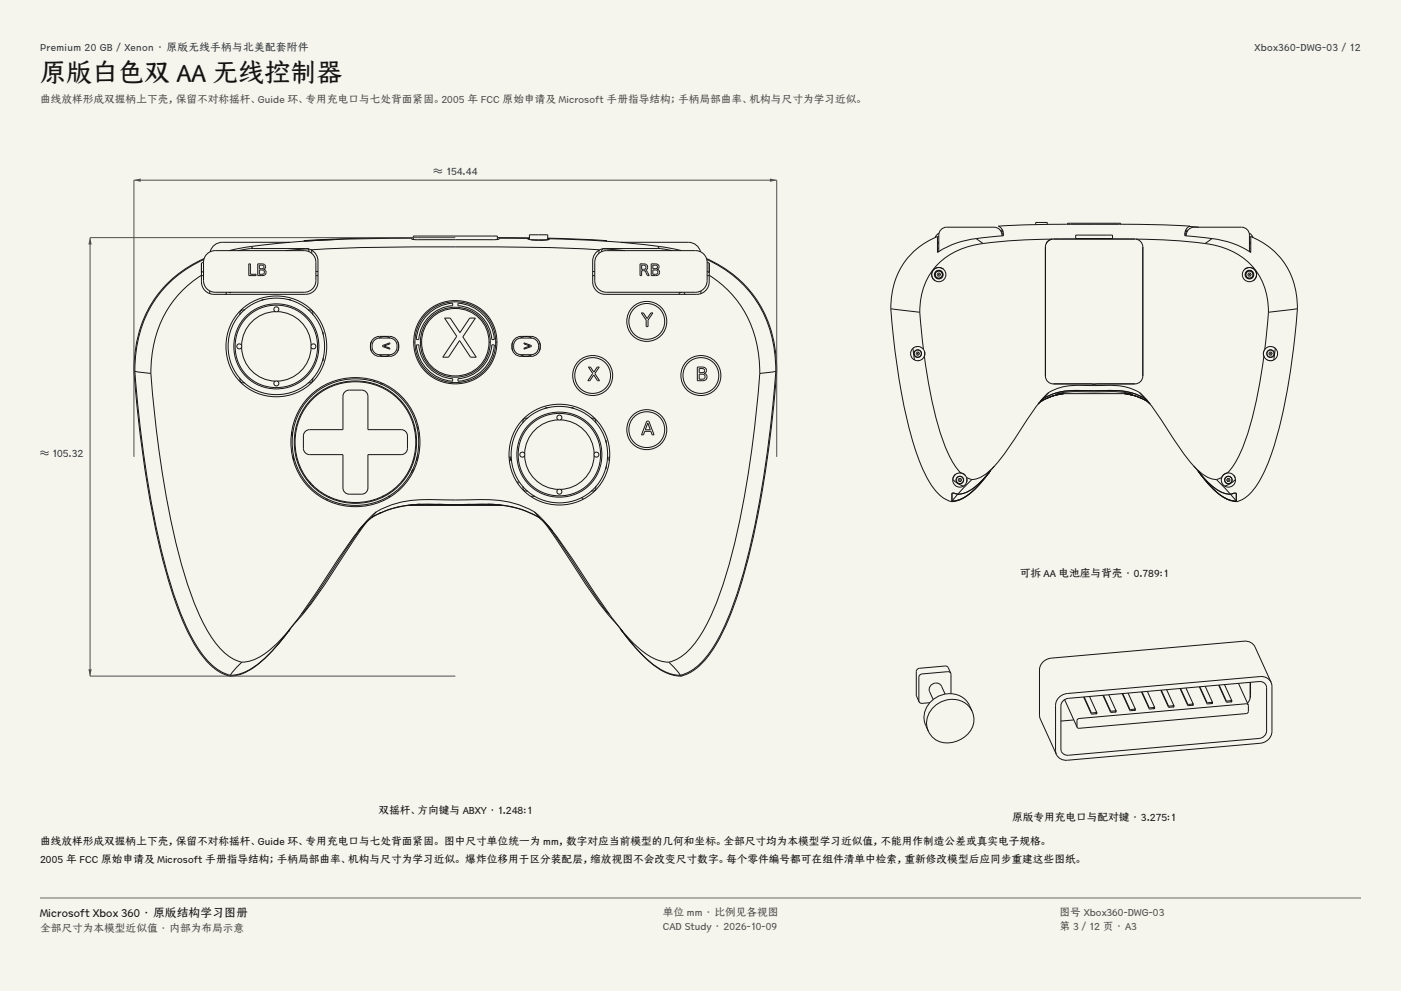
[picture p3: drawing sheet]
<svg xmlns="http://www.w3.org/2000/svg" width="420mm" height="297mm" viewBox="0 0 420 297" stroke-linecap="round" stroke-linejoin="round" font-family="sans-serif">
<g fill="#f5f4ed">
<path d="M0 0h420v297h-420z"/>
<path d="M12 12h396v275h-396z"/>
</g>
<g fill="none" stroke="#141413" stroke-width=".3">
<path d="M60.4 78.9v3.6M60.4 78.9v2.8l.6-.4M61 78.6l-.6 .3M61.1 77.8a34.2 34.2 0 0 0-20.6 31l-.1 2.5M61.2 77.5a34.4 34.4 0 0 0-21 31.4v2.4M62 76.1a3.5 3.5 0 0 1 2.5-1h26.7a3.5 3.5 0 0 1 3.5 3.5v5.5a3.5 3.5 0 0 1-3.5 3.5h-26.7a3.5 3.5 0 0 1-3.5-3.5v-5.5a3.5 3.5 0 0 1 1-2.5zM74.6 79.1h.5v3.1h1.7v.4h-2.2zM75.4 73.9l.5 .6M75.4 73.9l-6.7 1.2M75.9 74.5h15.7M75.9 74.5l-4.5 .6M77.3 79.1h1.2a.85 .85 0 0 1 1.1 .5 .85 .85 0 0 1-.6 1.1 .98 .98 0 0 1 .7 1.2 .98 .98 0 0 1-1.2 .7h-1.2z"/>
<path d="M77.7 79.5h.7a.55 .55 0 0 1 .7 .5 .55 .55 0 0 1-.7 .5h-.7zM86.9 72.6h-20.3a3.7 3.7 0 0 0-3.6 2.9M91.6 74.5l1.6 .4M91.6 74.5h.1M92.3 74.6h.1M92.3 74.6l-6.6 .5M92.4 74.6l.3 .9M92.4 74.6h.1M93.1 74.8h.1M93.2 74.9a1085.8 1085.8 0 0 1 68.6-.8l18 .8M93.2 74.9l1.4 1.1 .7 1.6v6.9a3.7 3.7 0 0 1-3.7 3.7h-27.5a3.7 3.7 0 0 1-3.7-3.7v-2M93.4 75l.1 .9"/>
<path d="M93.4 75.4h.1M93.5 75.5h.1M93.5 75.6h.1M123.4 71.2v.2M123.4 71.2h.5M123.4 71.4l.1 .3 1.6 .1h23l1.3-.1 .2-.3M123.4 71.4a367.7 367.7 0 0 0-48 2.5M123.4 71.2l-18 .3-14.3 .6 .3 .2 8.6-.5M123.9 71.8v-1.1h25.2v1.1M149.6 71.2l9.1 .1M149.6 71.2h-.5M149.6 71.2v.2"/>
<path d="M149.6 71.4l9 .1M158.6 71.5l-.4 .1a13.5 13.5 0 0 0 6.5 .1l-.4-.2M158.6 71.5h.1M158.6 71.5v.3M158.7 71.8v-1.4h5.5v1.5h-5M164 71.9h.1M164.2 71.4l17.7 .7-.3 .2M164.2 71.5h.1M164.3 71.5a293.6 293.6 0 0 1 33.3 2.4M164.3 71.5v.4M179.3 76.1a3.5 3.5 0 0 1 2.5-1h26.7a3.5 3.5 0 0 1 3.5 3.5v5.5a3.5 3.5 0 0 1-3.5 3.5h-26.7a3.5 3.5 0 0 1-3.5-3.5v-5.5a3.5 3.5 0 0 1 1-2.5zM179.6 75l-.1 .9"/>
<path d="M179.8 74.9l-1.4 1.1-.7 1.6v6.9a3.7 3.7 0 0 0 3.7 3.7h27.5a3.7 3.7 0 0 0 3.7-3.7v-2M180.6 74.6h-.1M180.6 74.6l-.3 .9M180.7 74.6l6.6 .5M180.7 74.6h.1M181.3 74.5h-.2M186.1 72.6h20.3a3.7 3.7 0 0 1 3.6 2.9M191.9 79.1h1a.98 .98 0 0 1 1.2 .6 .98 .98 0 0 1-.6 1.2l1.1 1.7h-.5l-.7-1.3-.5-.2h-.5v1.5h-.5zM192.4 79.5h.5a.63 .63 0 0 1 .7 .6 .63 .63 0 0 1-.7 .6h-.5zM195.2 79.1h1.2a.85 .85 0 0 1 1.1 .5 .85 .85 0 0 1-.5 1.1 .98 .98 0 0 1 .7 1.2 .98 .98 0 0 1-1.2 .7h-1.3zM195.7 79.5h.7a.55 .55 0 0 1 .7 .5 .55 .55 0 0 1-.7 .5h-.7zM197.1 74.5h-15.7l-1.6 .4"/>
<path d="M197.1 74.5l4.5 .6M197.6 73.9l-.5 .6M197.6 73.9l6.7 1.2M211.8 77.5a34.4 34.4 0 0 1 21 31.4l.1 2.4M211.9 77.8a34.2 34.2 0 0 1 20.6 31l.1 2.5M212 78.6l.6 .3M212.6 78.9v3.6M212.6 78.9v2.8l-.6-.4M60.4 82.5a32.5 32.5 0 0 0-15.1 27.3l-.1 2.1M60.4 82.6h.6M62.9 87.2v.8M67.9 87.6l-.1 .4-.3 .2"/>
<path d="M68.7 87.6h.6M73.4 92.9a1.12 1.12 0 0 0-1.2 .2 1.12 1.12 0 0 0-.3 1.2M77.7 80.9h.8a.66 .66 0 0 1 .8 .7 .66 .66 0 0 1-.8 .6h-.8zM79.4 89.8h-.8v.2M82.6 93.4a10.4 10.4 0 0 0-10.2 10.1M83.1 93.4a10.4 10.4 0 0 1 10.2 10.1M86.3 89.8h.8v.2M92.3 92.9a1.12 1.12 0 0 1 1.2 .2 1.12 1.12 0 0 1 .3 1.2M94.7 82.6h.6M95.3 81.4h-.6M96.7 99.6h.2v.7M128.7 93.8a11.7 11.7 0 0 1 7-2.9v.7a11 11 0 0 0-10.2 10.2l-.7-.1a11.7 11.7 0 0 1 3.9-7.9z"/>
<path d="M133.3 95.3h1.7l2.9 4.4 2.9-4.4h1.7l-3.7 5.7 4 6.1h-1.7l-3.3-5-3.4 5h-1.7l4.2-6.3zM137.3 90.9a11.7 11.7 0 0 1 10.9 10.8l-.7 .1a11 11 0 0 0-10.2-10.2zM177.7 81.4h.6M177.7 82.6h.6M192.3 93.8h.6l1.1 1.7 1.1-1.7h.6l-1.4 2.1v2h-.6v-2zM195.7 80.9h.8a.66 .66 0 0 1 .7 .7 .66 .66 0 0 1-.7 .6h-.8zM203.6 87.6v.6M203.7 87.6h.6M205.1 87.6l.1 .4 .3 .2M210.1 87.2v.8M212 82.6h.6M212.6 82.5a32.5 32.5 0 0 1 15.1 27.3l.1 2.1"/>
<path d="M40.2 111.3l1.7 18 2.4 16.5a178 178 0 0 0 11.2 42 30.3 30.3 0 0 0 10.2 13.5l3.2 1.3M40.2 111.3h.2M40.4 111.3l4.8 .6M40.4 111.3a332.5 332.5 0 0 0 10 61.2 83.7 83.7 0 0 0 8.9 21.7 17.8 17.8 0 0 0 9.8 8.2M45.2 111.9a315.9 315.9 0 0 0 9.5 58.2 79.5 79.5 0 0 0 8.5 20.6 16.9 16.9 0 0 0 9.3 7.8M71.9 113.3a1.12 1.12 0 0 0 .3 1.2 1.12 1.12 0 0 0 1.2 .2M72.4 104.1a10.4 10.4 0 0 0 10.2 10.1M93.3 104.1a10.4 10.4 0 0 1-10.2 10.1M93.8 113.3a1.12 1.12 0 0 1-.3 1.2 1.12 1.12 0 0 1-1.2 .2M96.9 107.3v.8h-.2M111.3 102.4l-.2 1.4 .2 1.4M112 113.9l.5 .6"/>
<path d="M112.1 101.4a5.6 5.6 0 0 1 4.7-.6 3 3 0 0 1 2.7 3 3 3 0 0 1-2.7 3 5.6 5.6 0 0 1-4.7-.6 3.3 3.3 0 0 1 0-4.8zM112.2 102l1-.6 3.6-.1a2.51 2.51 0 0 1 2.2 2.5 2.51 2.51 0 0 1-2.2 2.5h-3a2.55 2.55 0 0 1-2.2-1.7 2.55 2.55 0 0 1 .6-2.6zM113.6 101.3a2.99 2.99 0 0 1 3.4 0M113.6 106.3a2.99 2.99 0 0 0 3.4 0M113.9 115h1M114.7 103.6l2.2-.8v.3l-1.8 .6 1.8 .6v.3l-2.2-.8zM119.3 102.4l.2 1.4-.2 1.4M124 102.6h.4M124.8 103.4l.7-.1a11 11 0 0 0 10.2 10.2v.8a11.7 11.7 0 0 1-10.9-10.9zM126 102.6h.4M137.3 113.5a11 11 0 0 0 10.2-10.2l.7 .1a11.7 11.7 0 0 1-10.9 10.9zM146.6 102.6h.4"/>
<path d="M148.6 102.6h.4M153.7 102.4l-.2 1.2 .2 1.6M154.5 101.4a5.6 5.6 0 0 1 4.7-.6 3 3 0 0 1 2.8 3 3 3 0 0 1-2.8 3 5.6 5.6 0 0 1-4.7-.6 3.3 3.3 0 0 1 0-4.8zM154.6 102l1-.6 3.6-.1a2.51 2.51 0 0 1 2.3 2.5 2.51 2.51 0 0 1-2.3 2.5h-3a2.55 2.55 0 0 1-2.2-1.7 2.55 2.55 0 0 1 .6-2.6zM156 101.3a2.99 2.99 0 0 1 3.4 0M156 106.3a2.99 2.99 0 0 0 3.4 0M157.1 102.8l2.2 .8v.2l-2.2 .8v-.3l1.8-.6-1.8-.6zM161.7 102.4l.2 1.4-.2 1.4M176.4 110h.6l1 1.5 1-1.5h.6l-1.3 2 1.4 2.1h-.6l-1.1-1.7-1.2 1.7h-.6l1.5-2.2zM209 110h1.5a.99 .99 0 0 1 1.2 .6 .99 .99 0 0 1-.6 1.3 1.15 1.15 0 0 1 .8 1.4 1.15 1.15 0 0 1-1.4 .8h-1.5zM209.6 112.1h.9a.76 .76 0 0 1 .9 .8 .76 .76 0 0 1-.9 .7h-.9zM209.6 110.5h.8a.64 .64 0 0 1 .8 .6 .64 .64 0 0 1-.8 .6h-.8z"/>
<path d="M227.8 111.9a315.9 315.9 0 0 1-9.5 58.2 79.5 79.5 0 0 1-8.5 20.6 16.9 16.9 0 0 1-9.3 7.8M232.6 111.3l-4.8 .6M232.6 111.3a332.5 332.5 0 0 1-10 61.2 83.7 83.7 0 0 1-8.9 21.7 17.8 17.8 0 0 1-9.8 8.2M232.9 111.3l-1.2 12.3a273.2 273.2 0 0 1-11.1 56.3 50.7 50.7 0 0 1-10.3 19.1 12.9 12.9 0 0 1-6.2 3.6M232.9 111.3h-.3M87.4 129.6h.1M87.5 129.6l-.2 .9M87.6 129.5l.1 1M87.6 129.5h.1M87.6 129.5h.2M87.7 137h.3v.8M91.5 129.3l1.3-.5h10v-10a1.87 1.87 0 0 1 1.9-1.9h3.7a1.87 1.87 0 0 1 1.9 1.9v10h10a1.87 1.87 0 0 1 1.9 1.8v3.8a1.87 1.87 0 0 1-1.9 1.9h-10v9.9a1.87 1.87 0 0 1-1.9 1.9h-3.7a1.87 1.87 0 0 1-1.9-1.9v-9.9h-10a1.87 1.87 0 0 1-1.8-1.9v-3.8z"/>
<path d="M123.8 138h.3M124.1 137h.2M124.1 128.2l.1 .4M124.9 137.3v.6l-.2 .1M125.1 138h.1M125.4 137h-.4l.1 1M125.4 137h.1M125.4 128l-.4 .1M125.4 130.1h.1M125.4 128.2l-.3 .2M125.4 128.2h.1M125.7 129.7l-.4 .1"/>
<path d="M125.7 130l-.3 .1M152.9 137h-.3M152.9 137h.1M153 137v1h-.3M153.3 137l-.2 .9 .2 .1M157.3 136.5a10.4 10.4 0 0 0 10.1 10.2M158.2 125.3a1.12 1.12 0 0 0-1.2 .3 1.12 1.12 0 0 0-.2 1.2M164.2 122.2h-.7v.2M167.4 125.8a10.4 10.4 0 0 0-10.1 10.2M168 125.8a10.4 10.4 0 0 1 10.1 10.2M171.2 122.2h.7v.2M177.2 125.3a1.12 1.12 0 0 1 1.2 .3 1.12 1.12 0 0 1 .2 1.2"/>
<path d="M178.1 136.5a10.4 10.4 0 0 1-10.1 10.2M181.5 132h.2v.8M181.7 139.7v.8h-.2M182.5 137l.2 1M182.6 137h-.1M182.6 137h.2M193.9 126.2h.6l1.6 4.1h-.6l-.4-1h-1.8l-.4 1h-.6zM194.2 126.8l.8 2h-1.6zM92.7 145.5h.1M92.7 144.5h.1M92.7 144.5h.3M93.1 144.6v.4"/>
<path d="M93.2 144.7v.4M93.6 145.5h.3M98.2 149.5l-.3 .3M98.9 148.9l-.2 .2M107.3 159.2h.1M108.7 157.6l-4 5.7-9.2 14-4.2 5.8M109.9 156.4l-6.2 9a140.1 140.1 0 0 1-16 22.1l-.5 .6a49.7 49.7 0 0 1-12 12.4 12.2 12.2 0 0 1-6.1 1.9M110.9 155.5l-.2 .2M111.5 155.1l-4.2 4.1M111.5 155.1a33.2 33.2 0 0 1 19.2-3.9h10.7a35.8 35.8 0 0 1 19.5 3.5l.6 .4M111.5 155.1h.1M111.5 155v.1"/>
<path d="M111.5 155l-4 4M111.5 155a33.1 33.1 0 0 1 18.6-3.9l9.6 .1a42.1 42.1 0 0 1 18.5 2.2l3.3 1.6M112.8 153.4l-.7 .6a65.6 65.6 0 0 0-10.9 13.9l-5 7.6a130.6 130.6 0 0 1-11.7 15.8M112.8 153.4a31.4 31.4 0 0 1 17.7-3.7l9.1 .1a40 40 0 0 1 17.5 2.1l3.1 1.5M112.8 153.4l-1.3 1.6M114.2 153.6l-.4 .2M114.6 148.7h.5M116.4 148.7h.7M116.8 152.6h-.1M118.2 152.2h.1M118.5 152.1h-.1M119.3 151.9h-.1"/>
<path d="M122.3 151.5h28.4M123.3 141.4l.3 .3M123.6 140.8h.4M123.7 151.3h-.7M123.9 141l-.4 .1 .2 .4M124 151.2h-.3M126.1 151.1l-1.2 .1M131.3 151.1l1.9 .1M134.5 151.2h1M136.4 151.2h.2M141 151.1l-3.5 .1M146.2 151.1l2.3 .1"/>
<path d="M149.3 151.3h.7M153 151.8h.1M153.2 151.8h.1M153.5 151.9h.1M154.5 152.1h.1M155 144.5h.3v.4M156.2 152.6h.1M156.8 145.7a1.12 1.12 0 0 0 .2 1.2 1.12 1.12 0 0 0 1.2 .3M159.2 148.7h1.2M160.2 153.4l.7 .6a65.6 65.6 0 0 1 10.9 13.9l5 7.6a130.6 130.6 0 0 0 11.7 15.8M160.2 153.4l1.3 1.6M161.5 155v.1"/>
<path d="M161.5 155l4 4M161.5 155.1l4.2 4.1M161.5 155.1h.1M163.1 156.4l6.2 9a140.1 140.1 0 0 0 16 22.1l.5 .6a49.7 49.7 0 0 0 12 12.4 12.2 12.2 0 0 0 6.1 1.9M164.2 157.5l3.6 5.1 9.7 14.6 4.2 5.9M164.3 157.6h.1M165.7 159.2h.1M174.3 149.1l.6 .4M178.6 145.7a1.12 1.12 0 0 1-.2 1.2 1.12 1.12 0 0 1-1.2 .3M72.5 198.5l-2.2 2.2-1.2 1.7M84.5 191.3l-.1 .1M84.5 191.3a20 20 0 0 1-11 7.1l-1 .1"/>
<path d="M86.6 189.1l-.4 .5a40.6 40.6 0 0 1-12.4 11.8 11.1 11.1 0 0 1-4.9 1.2M86.6 189.1l.3-.5-3.6 4.6M86.6 189.1h.1M86.7 188.9l-.2 .3M86.7 188.9h.1M86.8 188.8l-.1 .1M87 188.5l-.4 .6M91.3 183.1l-.9 .9M91.3 183.1l-.2 .3M181.7 183.1l.9 .9M181.7 183.1l.2 .3M186 188.5l.4 .6"/>
<path d="M186 188.5h.1M186.1 188.6h.1M186.1 188.6l3.6 4.6M186.1 188.6l.3 .5M186.4 189.1l.1 .1M186.4 189.1l.4 .5a41.4 41.4 0 0 0 12.1 11.7l2.9 1 2.3 .3M186.4 189.1h.1M186.6 189.2h.1M188.5 191.3l.1 .1M188.5 191.3a20 20 0 0 0 11 7.1l1 .1M188.5 191.4h.1M200.5 198.5l2.2 2.2 1.2 1.7"/>
<path d="M68.9 202.6h.1M69.1 202.4l-.2 .2M203.9 202.4l.2 .2M204.1 202.6h.1"/>
<circle cx="82.8" cy="92.7" r=".75"/>
<circle cx="193.9" cy="96.3" r="6"/>
<circle cx="193.9" cy="96.3" r="5.4"/>
<circle cx="71.7" cy="103.8" r=".75"/>
<circle cx="82.8" cy="103.8" r="15.1"/>
<circle cx="82.8" cy="103.8" r="14.5"/>
<circle cx="82.8" cy="103.8" r="12.8"/>
<circle cx="82.8" cy="103.8" r="12.4"/>
<circle cx="82.8" cy="114.9" r=".75"/>
<circle cx="93.9" cy="103.8" r=".75"/>
<circle cx="136.5" cy="102.6" r="12.5"/>
<circle cx="136.5" cy="102.6" r="12.1"/>
<circle cx="136.5" cy="102.6" r="10.5"/>
<circle cx="136.5" cy="102.6" r="10.1"/>
<circle cx="177.7" cy="112.5" r="6"/>
<circle cx="177.7" cy="112.5" r="5.4"/>
<circle cx="210.1" cy="112.5" r="6"/>
<circle cx="210.1" cy="112.5" r="5.4"/>
<circle cx="106.5" cy="132.5" r="19.4"/>
<circle cx="106.5" cy="132.5" r="19"/>
<circle cx="106.5" cy="132.5" r="18.4"/>
<circle cx="106.5" cy="132.5" r="18.2"/>
<circle cx="156.6" cy="136.3" r=".75"/>
<circle cx="167.6" cy="136.3" r="15.1"/>
<circle cx="167.6" cy="136.3" r="14.5"/>
<circle cx="167.7" cy="136.3" r="12.8"/>
<circle cx="167.7" cy="136.3" r="12.4"/>
<circle cx="167.7" cy="125.1" r=".75"/>
<circle cx="178.8" cy="136.3" r=".75"/>
<circle cx="193.9" cy="128.8" r="6"/>
<circle cx="193.9" cy="128.8" r="5.4"/>
<circle cx="167.7" cy="147.4" r=".75"/>
</g>
<path d="M40.2 136.9v-82.9h192.7v82.9" fill="none" stroke="#504e49" stroke-width=".3"/>
<g fill="#504e49">
<path d="M40.2 54l2-.5v1z"/>
<path d="M230.8 53.5l2.1 .5-2.1 .5z"/>
</g>
<path d="M136.5 71.2h-109.5v131.4h109.5" fill="none" stroke="#504e49" stroke-width=".3"/>
<g fill="#504e49">
<path d="M27 71.2l.5 2.1h-1z"/>
<path d="M26.5 200.6h1l-.5 2z"/>
</g>
<g fill="none" stroke="#141413" stroke-width=".3">
<path d="M281 74.4h.4M281.4 70.9l-.4 .1M281.4 72.6l-.4 .2M281.4 73l-.4 .2M281.5 69.9l-.6 .4-.5 .9M292.6 71.5a26 26 0 0 0-11.6 4.2v-4.8a22 22 0 0 0-13.9 21.6M292.6 71.5l2.1 1.5M294.7 73a20.8 20.8 0 0 0-17.2 11.6 21.9 21.9 0 0 0-1.8 9M300.1 69.3l.6 .3M300.3 69.9l.5 .3M300.4 70.7a2.39 2.39 0 0 0-2.4-2.6h-14.2a2.37 2.37 0 0 0-2.4 2.4v4.9h-.4M300.5 68.9h.1"/>
<path d="M300.5 69h-.6M300.6 69h.1M300.6 69.1v.1M300.6 69.1h.1M300.6 69.2h.1M300.7 69.3h.1M300.7 69.5h.1M300.8 70h.1M300.8 70a2.37 2.37 0 0 0-1.5-2.2l13.1-.5 23.9-.1 11.7 .2 8.7 .4-.3 .1a2.37 2.37 0 0 0-1.2 2.1M300.8 70v.7M300.8 70.7l-8.2 .8M314 67.3v-.6h-3.5v.6"/>
<path d="M314.3 72.2l1.5-.6h24.4a2.37 2.37 0 0 1 2.4 2.4v38.7a2.37 2.37 0 0 1-2.4 2.4h-24.4a2.37 2.37 0 0 1-2.4-2.4v-38.7a2.36 2.36 0 0 1 .9-1.8zM315.4 71.7l-10.6 .3-10.1 1M315.4 71.7l-1 .4-.8 .9M315.5 71.7h.1M317.3 71.6h21.4M320 67.2v-.3h16v.3M322.5 70.5h11v1h-11zM340.6 71.7l10.6 .3 10.1 1M355.2 70.7l8.2 .8M355.2 70v.7M355.2 70h.1M355.2 69.8v.1"/>
<path d="M355.5 69h.6M355.5 69h.1M355.6 70.7a2.39 2.39 0 0 1 2.4-2.6h14.2a2.37 2.37 0 0 1 2.4 2.4v4.9h.4M355.7 69.9l-.5 .3M355.9 69.3l-.6 .3M356.5 67.9l2.9 .2M361.3 73a20.8 20.8 0 0 1 17.2 11.6 21.9 21.9 0 0 1 1.8 9M363.4 71.5a25.3 25.3 0 0 1 11.6 4.2v-4.8a22 22 0 0 1 13.9 21.6M363.4 71.5l-2.1 1.5M374.5 69.9l.8 .7 .3 .6M374.6 70.9l.4 .1M374.6 72.6l.4 .2"/>
<path d="M374.6 73l.4 .2M374.6 74.4h.4M267.1 92.5l.6 7.6a157.2 157.2 0 0 0 8.2 38.7 22.2 22.2 0 0 0 7.3 10.7l2.1 .8M267.1 92.5l8.6 1.1M275.7 93.6l1.1 11.1M281.4 81.9a.37 .37 0 0 0-.5 .4 .37 .37 0 0 0 .5 .4M281.4 81.9h.1M281.4 82.7h.1M281.5 81.9h.1a.41 .41 0 0 1 .3 .4 .41 .41 0 0 1-.4 .4M282.8 80.7a2.13 2.13 0 0 0-3.1 .4 2.13 2.13 0 0 0 .7 3.1M373.2 80.7a2.13 2.13 0 0 1 3.1 .4 2.13 2.13 0 0 1-.7 3.1M374.3 81.9a.42 .42 0 0 1 .7 .2 .42 .42 0 0 1-.4 .6h-.1a.41 .41 0 0 1-.4-.3 .41 .41 0 0 1 .2-.5z"/>
<path d="M380.3 93.6l-1.1 11.1M388.9 92.5l-1.2 12.2-1.7 11.7a90.6 90.6 0 0 1-8.4 27.7 11.5 11.5 0 0 1-6.9 6.2M388.9 92.5l-8.6 1.1M273 106a2.13 2.13 0 0 0 1.7 2.1 2.13 2.13 0 0 0 2.4-1.3M273 106h.1M273 105.9v.1M273.7 104.4l.4 3.5M274 104.2h-.1M274.1 104.1h.1M274.1 107.9h.1M274.3 104h.1M274.5 108h.1"/>
<path d="M274.5 103.9h.1M274.8 103.9h-.2M275 103.8v.1M275 103.8h.1M275.1 103.8h.1M275.1 108.1h.1M275.1 105.6a.37 .37 0 0 0-.5 .4 .37 .37 0 0 0 .5 .3M275.1 105.6h.1M275.1 106.3h.1M275.1 105.6l.2-.1a.41 .41 0 0 1 .3 .5 .41 .41 0 0 1-.5 .3M275.2 103.8h.1M275.4 103.9h.1"/>
<path d="M275.5 108.1h-.2M275.5 103.9h.1M275.6 108l-.1 .1M275.7 108h-.1M276 104h.1M276 104.1h.1M276.1 104.1h.1M276.3 104.2h.1M276.3 107.7h.1M276.5 107.6h.1M276.6 104.4h.1M276.8 104.7h.1"/>
<path d="M276.8 104.7l.4 .8-.1 1.3M276.8 104.7a2.13 2.13 0 0 0-2.3-.8 2.13 2.13 0 0 0-1.5 2.1M277.1 106.8a113.3 113.3 0 0 0 7 28.8l2.3 4.1 1.6 2M277.2 105.4l-.1 1.4M312.9 119.4a20.4 20.4 0 0 1 12.3-2.3h2.8a32.4 32.4 0 0 1 13.1 1.3l2 1M312.9 119.4l-1 .8M312.9 119.4l-.7 .8M313.9 119.3l-.1 .1M313.9 119.3h.1M314.1 119.3h-.1M314.1 119.2v.1M314.2 119.2h-.1"/>
<path d="M314.3 119.2h-.1M314.3 119.1v.1M314.3 119.1h.1M314.4 117.6a19.3 19.3 0 0 1 11.3-2.1l2.3 .1a29.8 29.8 0 0 1 11.2 .9l2.4 1.1M314.4 117.6a33 33 0 0 0-6.5 8.3l-1.9 2.9a84.5 84.5 0 0 1-7.8 10.8M314.4 117.6l-1.5 1.8M314.4 119.1h-.1M314.5 119.1h-.1M314.6 119l-.2 .1M314.6 119h.1M314.8 119h-.2M314.8 118.9h.1"/>
<path d="M315 118.9h-.2M315 118.9h-.1M315 118.9h.1M315.1 118.8v.1M315.1 118.8h.1M315.2 118.8h.1M315.3 118.8h.1M315.4 118.7v.1M315.5 118.7h-.1M315.5 118.7h.1M315.7 118.6l-.2 .1M315.8 118.6h.1"/>
<path d="M316.6 118.4h.1M316.6 118.4l-2 .6-2.4 1.2M316.6 118.2a26.3 26.3 0 0 1 10-.8 56.8 56.8 0 0 1 12.2 .5l.6 .3M316.6 118.2v.2M316.7 118.4h.1M317.1 118h21.8M317.1 118.3h-.1M317.3 118.2h.1M317.5 118.2h.1M317.6 118.2l1.4-.2-3.5 .8-3.3 1.4M317.6 118.2l-1 .2M317.6 118.2h-.1"/>
<path d="M318.5 118l-1 .2M318.7 118l-1.1 .2M327.2 115.1l.8 .1 .8-.1M337.5 118l.9 .2M338.4 118.2l-1.4-.2 3.5 .8 3.3 1.4M338.4 118.2l1 .2M338.6 118.2h.1M338.7 118.2h.1M338.8 118.2l.2 .1M339 118.3l.3 .1M339 118.3h.3M339.4 118.4h.1"/>
<path d="M339.4 118.4l2 .6 2.4 1.2M339.4 118.2v.2M340.2 118.6l.3 .1M340.5 118.7h.1M340.6 118.7h.1M340.8 118.8h.1M340.9 118.8h.1M341 118.9h.1M341.1 118.9h.1M341.4 119h.1M341.4 119l.2 .1M341.6 117.6a33 33 0 0 1 6.5 8.3l1.9 2.9a84.5 84.5 0 0 0 7.8 10.8"/>
<path d="M341.6 117.6l1.5 1.8M341.7 119.2h.1M341.9 119.2h.1M341.9 119.2l.1 .1M342 119.3h.1M342 119.3l.2 .1M342.1 119.3h.1M342.4 119.4v.1M343.1 119.4l1 .8M343.1 119.4l.7 .8M378.7 106l.2 .8M378.9 105.3l-.2 .7"/>
<path d="M378.9 106.8a113.3 113.3 0 0 1-7 28.8l-2.3 4.1-1.6 2M379 106.9l.1 .2M379.2 104.7l-.5 1.3M379.2 104.7a2.13 2.13 0 0 1 3.2-.2 2.13 2.13 0 0 1-.4 3.3 2.13 2.13 0 0 1-3.1-1M379.2 104.7l-.2 .4M379.2 104.7h.1M379.4 104.5l-.1 .1M379.8 104.2h-.1M379.9 107.8v.1M380 107.9l.1 .1M380.3 103.9h.1M380.4 108.1h.1"/>
<path d="M380.6 108.1h.2M380.8 108.1h.1M380.9 105.6a.37 .37 0 0 0-.5 .4 .37 .37 0 0 0 .5 .3M380.9 105.6h.1M380.9 106.3h.1M380.9 105.6l.1-.1a.41 .41 0 0 1 .4 .5 .41 .41 0 0 1-.5 .3M381.2 103.9h.1M381.2 108.1h.1M381.7 108l-.5 .1M381.7 104h.1M381.9 107.9h.1M381.9 104.1l.1 .1"/>
<path d="M382.2 104.3l.1 .1M382.3 104.4h.1M382.3 104.4l-.4 3.5M298.2 139.6l-1.4 1.6M298.2 139.6a10.5 10.5 0 0 1-6.9 4.1M312.2 120.2l-1 .9M312.2 120.2h.1M312.2 120.2l-.9 .8M343.8 120.2h.1M343.8 120.2l.9 .8M343.8 120.2l1 .9M357.8 139.6l1.4 1.6"/>
<path d="M357.8 139.6a10.5 10.5 0 0 0 6.9 4.1M285.3 150.3h.1M285.4 150.2l-.1 .1M285.4 147.8v2.4M285.4 147.8l1.7 .3M285.5 147.8h-.1M285.6 143.8v.1M285.6 143.7l1.6 1.3 1.7 .7M285.6 143.5v.1M285.6 143.5h.1M285.7 143.4l-.1 .1M286.5 142.2l-.8 1.2"/>
<path d="M286.8 142h.1M286.8 141.9v.1M286.9 141.9h-.1M287.1 148.1l-1.7 2.1M287.2 141.8h.1M287.4 143.7l-.1 .2 .1 .1M287.4 144l.1 .1M287.5 143.7h-.1M287.5 143.7a.42 .42 0 0 1 .5-.1 .42 .42 0 0 1 .2 .5 .42 .42 0 0 1-.6 .2l-.1-.2M287.5 141.7h-.1M287.5 141.7h.1M287.6 141.7h-.1"/>
<path d="M287.7 141.7h-.1M287.7 141.7l1 .2 .7 .6M288 141.7l.9 .4 .8 1M288 141.7a2.13 2.13 0 0 0-2.4 2.2M289.7 143.1l1.6 .6M289.7 143.1a2.13 2.13 0 0 1-1.6 2.9 2.13 2.13 0 0 1-2.5-2.1M289.7 143.1l.1 .3M289.8 144.5h.1M289.8 144.4v.1M289.9 143.6l-.1 .8M291.3 143.7l-4.2 4.4M296.3 141.9h.1"/>
<path d="M296.3 141.8h.1M296.4 141.8l-.1 .1M296.4 141.8l-.6 .7a20.8 20.8 0 0 1-8.9 7.6l-1.6 .2M296.4 141.8h.1M296.6 141.5h.1M296.7 141.4l-.3 .4M296.7 141.4a23.2 23.2 0 0 1-9.1 8.3l-2.2 .5M296.7 141.4l-.1 .1M296.8 141.2h.1M296.8 141.2a18.8 18.8 0 0 1-8.3 6.8l-1.4 .1M296.8 141.2l-.1 .2M297 141l-.2 .2"/>
<path d="M359.2 141.2l-.1-.1 .2 .3M359.2 141.2h.1M359.2 141.2a17.6 17.6 0 0 0 8.5 6.8l1.2 .1M359.3 141.4a22.9 22.9 0 0 0 9.1 8.4l2.2 .4M359.3 141.4l.3 .4M359.5 141.7l.1 .1M359.6 141.8a24.5 24.5 0 0 0 8.8 8.1l2.3 .4M359.6 141.8h.1M359.7 141.9h.1M364.7 143.7l4.2 4.4M366.1 143.8h.1M366.2 143.5l-.1 .1"/>
<path d="M366.2 143.4h.1M366.3 143.1l-1.6 .6M366.3 143.1l-.2 .8M366.3 144.7v.1M366.5 145.1l.1 .1M366.7 145.3v.1M368 141.7l-.9 .4-.8 1M368 141.7a2.13 2.13 0 0 1 2.4 2 2.13 2.13 0 0 1-2.1 2.3 2.13 2.13 0 0 1-2.2-2.1M368 141.7a2.13 2.13 0 0 0-1.7 1.4M368 143.4a.42 .42 0 0 1 .6 .3 .42 .42 0 0 1-.3 .5h-.1a.41 .41 0 0 1-.4-.3 .41 .41 0 0 1 .2-.5zM368.9 148.1l1.7-.3v2.4M368.9 148.1l1.7 2.1"/>
<path d="M369.9 142.5l.4 .7M370.4 143.7l-1.9 1.4-1.4 .5M370.6 150.2l.1 .1M370.7 150.3h.1M275.5 210.3l.6 .5 2.7-.2M283.3 208l-1-2.3a1.98 1.98 0 0 0-2.5-.8 1.98 1.98 0 0 0-1.1 2.4l1.1 2.3M285 201.8l-.3-.4-.6-.1-7.7 .7a1.03 1.03 0 0 0-.9 .9v7.4M285 201.8l.1 6.1M285 201.8l-.7-1.7-.7-.5-7.9 .7a1.03 1.03 0 0 0-1 .9v7.1l.8 2M291.4 213.1a7.2 7.2 0 0 0-11.7-1 6.4 6.4 0 0 0-1.4 7M291.4 213.1a6.4 6.4 0 0 1-3.4 8.5 6.8 6.8 0 0 1-9.7-2.5M291.4 213.1a7.3 7.3 0 0 0-6-5.2 7.3 7.3 0 0 0-7.2 3.4 6.6 6.6 0 0 0 .1 7.8"/>
<path d="M318.7 210l1.6-.7 57.2-5a1.93 1.93 0 0 1 2.2 1.8v13a2.41 2.41 0 0 1-2.2 2.2l-57.2 5a1.93 1.93 0 0 1-2.3-1.8v-13zM319.1 209.7l3.8 8.3M321.9 215.8l-3.9 .3M324.9 208.9l2.3 5.1 1.5-.1M325 208.9l2.2 4.7 1.5-.1M326.6 208.7l2.2 4.8M328.6 213.5h.2zM328.6 213.8l.2 .1zM328.8 213.5h.1M328.8 213.9h.1M328.8 213.5v.4M330.6 208.4l2.4 5.1 1.5-.1"/>
<path d="M330.8 208.4l2.2 4.7 1.5-.1M332.4 208.2l2.2 4.8M334.4 213h.2zM334.4 213.3l.2 .1zM334.6 213h.1M334.6 213.3v.1M334.6 213v.4M336.4 207.9l2.3 5.1 1.6-.1M336.6 207.9l2.1 4.7 1.6-.1M338.2 207.7l2.1 4.8M340.2 212.5h.1zM340.2 212.8h.1z"/>
<path d="M340.3 212.5h.1M340.3 212.8h.1M340.3 212.5v.3M342.2 207.4l2.3 5.1 1.5-.1M342.4 207.3l2.1 4.8 1.5-.1M344 207.2l2.1 4.8M346 211.9l.1 .1zM346 212.3h.1zM346.1 212h.1M346.1 212.3h.1M346.1 212v.3M348 206.9l2.3 5.1 1.5-.1"/>
<path d="M348.1 206.8l2.2 4.8 1.5-.1M349.7 206.7l2.2 4.8M351.7 211.4l.2 .1zM351.7 211.8h.2zM351.9 211.5h.1M351.9 211.8h.1M351.9 211.5v.3M353.8 206.3l2.3 5.1h1.5M353.9 206.3l2.2 4.8 1.5-.1M355.5 206.2l2.2 4.8M357.5 210.9l.2 .1zM357.5 211.3h.2z"/>
<path d="M357.7 211h.1M357.7 211v.3M359.5 205.8l2.4 5.1 1.5-.1M359.7 205.8l2.2 4.8 1.5-.1M361.3 205.7l2.2 4.7M363.3 210.4l.2 .1zM363.3 210.8h.2zM363.5 210.4v.1M363.5 210.8h.1M363.5 210.5v.3M365.3 205.3l2.3 5.1 1.6-.1M365.5 205.3l2.1 4.8 1.6-.1"/>
<path d="M367.1 205.2l2.1 4.7M369.1 209.9h.2zM369.1 210.3h.2zM369.2 209.9h.1M369.2 210.3h.1M369.3 209.9v.4M371.3 204.8l2.9 6.4M374.2 211.2l-.6-.3-50.1 4.4-.6 .4v2.3M374.2 211.2v2.2l-.6 .5-50.1 4.4-.6-.3M374.8 204.5l-.1 4.9-.7 1.3M374.9 204.5l-.1 4.7M381.1 204.5l-1.1-1.2-1-.5h-1.2l-57.8 5a3.8 3.8 0 0 0-3.6 3.6v13.5l.3 1.2"/>
<path d="M381.1 204.5l.2 1.2v13.5a3.8 3.8 0 0 1-3.5 3.6l-57.8 5-1.8-.2-.9-.6-.6-.9M381.1 204.5l-5.1-11.1-1.3-1-1.1-.3-58.4 5.1a3.8 3.8 0 0 0-3.6 3.6l.1 14.1 5 11.2"/>
<circle cx="281.4" cy="82.3" r="2.14"/>
<circle cx="281.4" cy="82.3" r="1.31"/>
<circle cx="281.4" cy="82.3" r="1.15"/>
<circle cx="281.4" cy="82.3" r="1.07"/>
<circle cx="281.4" cy="82.3" r=".08"/>
<circle cx="374.6" cy="82.3" r="2.14"/>
<circle cx="374.6" cy="82.3" r="1.31"/>
<circle cx="374.6" cy="82.3" r="1.15"/>
<circle cx="374.6" cy="82.3" r="1.07"/>
<circle cx="374.6" cy="82.3" r=".08"/>
<circle cx="275.1" cy="106" r="1.15"/>
<circle cx="275.1" cy="106" r="1.07"/>
<circle cx="275.1" cy="106" r=".08"/>
<circle cx="380.9" cy="106" r="1.15"/>
<circle cx="380.9" cy="106" r="1.07"/>
<circle cx="380.9" cy="106" r=".08"/>
<circle cx="287.7" cy="143.9" r="1.15"/>
<circle cx="287.7" cy="143.9" r="1.07"/>
<circle cx="287.7" cy="143.9" r=".08"/>
<circle cx="368.2" cy="143.9" r="1.15"/>
<circle cx="368.2" cy="143.9" r="1.07"/>
<circle cx="368.3" cy="143.9" r=".08"/>
</g>
<path d="M12 269.3h396zM12 269h396v.3h-396z" fill-rule="evenodd" fill="#504e49"/>
<text font-size="7.8" fill="#141413" x="12" y="24.7">原版白色双 AA 无线控制器</text>
<text font-size="3.5" fill="#141413" x="12" y="274.9">Microsoft Xbox 360 · 原版结构学习图册</text>
<g font-size="3.2" fill="#1b365d">
<text x="12" y="15.3">Premium 20 GB / Xenon · 原版无线手柄与北美配套附件</text>
<text x="376.1" y="15.3">Xbox360-DWG-03 / 12</text>
<text x="129.8" y="52.4">≈ 154.44</text>
<text x="11.8" y="136.9">≈ 105.32</text>
</g>
<g font-size="3.2" fill="#504e49">
<text x="12" y="30.9">曲线放样形成双握柄上下壳，保留不对称摇杆、Guide 环、专用充电口与七处背面紧固。2005 年 FCC 原始申请及 Microsoft 手册指导结构；手柄局部曲率、机构与尺寸为学习近似。</text>
<text x="198.7" y="274.5">单位 mm · 比例见各视图</text>
<text x="317.6" y="274.5">图号 Xbox360-DWG-03</text>
<text x="12" y="279.3">全部尺寸为本模型近似值 · 内部为布局示意</text>
<text x="198.7" y="278.8">CAD Study · 2026-10-09</text>
<text x="317.6" y="278.8">第 3 / 12 页 · A3</text>
</g>
<g font-size="3.2" fill="#141413">
<text x="305.7" y="173">可拆 AA 电池座与背壳 · 0.789:1</text>
<text x="113.4" y="244">双摇杆、方向键与 ABXY · 1.248:1</text>
<text x="303.5" y="246">原版专用充电口与配对键 · 3.275:1</text>
<text x="12" y="253.3">曲线放样形成双握柄上下壳，保留不对称摇杆、Guide 环、专用充电口与七处背面紧固。 图中尺寸单位统一为 mm，数字对应当前模型的几何和坐标。全部尺寸均为本模型学习近似值，不能用作制造公差或真实电子规格。</text>
<text x="12" y="258.6">2005 年 FCC 原始申请及 Microsoft 手册指导结构；手柄局部曲率、机构与尺寸为学习近似。 爆炸位移用于区分装配层，缩放视图不会改变尺寸数字。每个零件编号都可在组件清单中检索，重新修改模型后应同步重建这些图纸。</text>
</g>
</svg>
